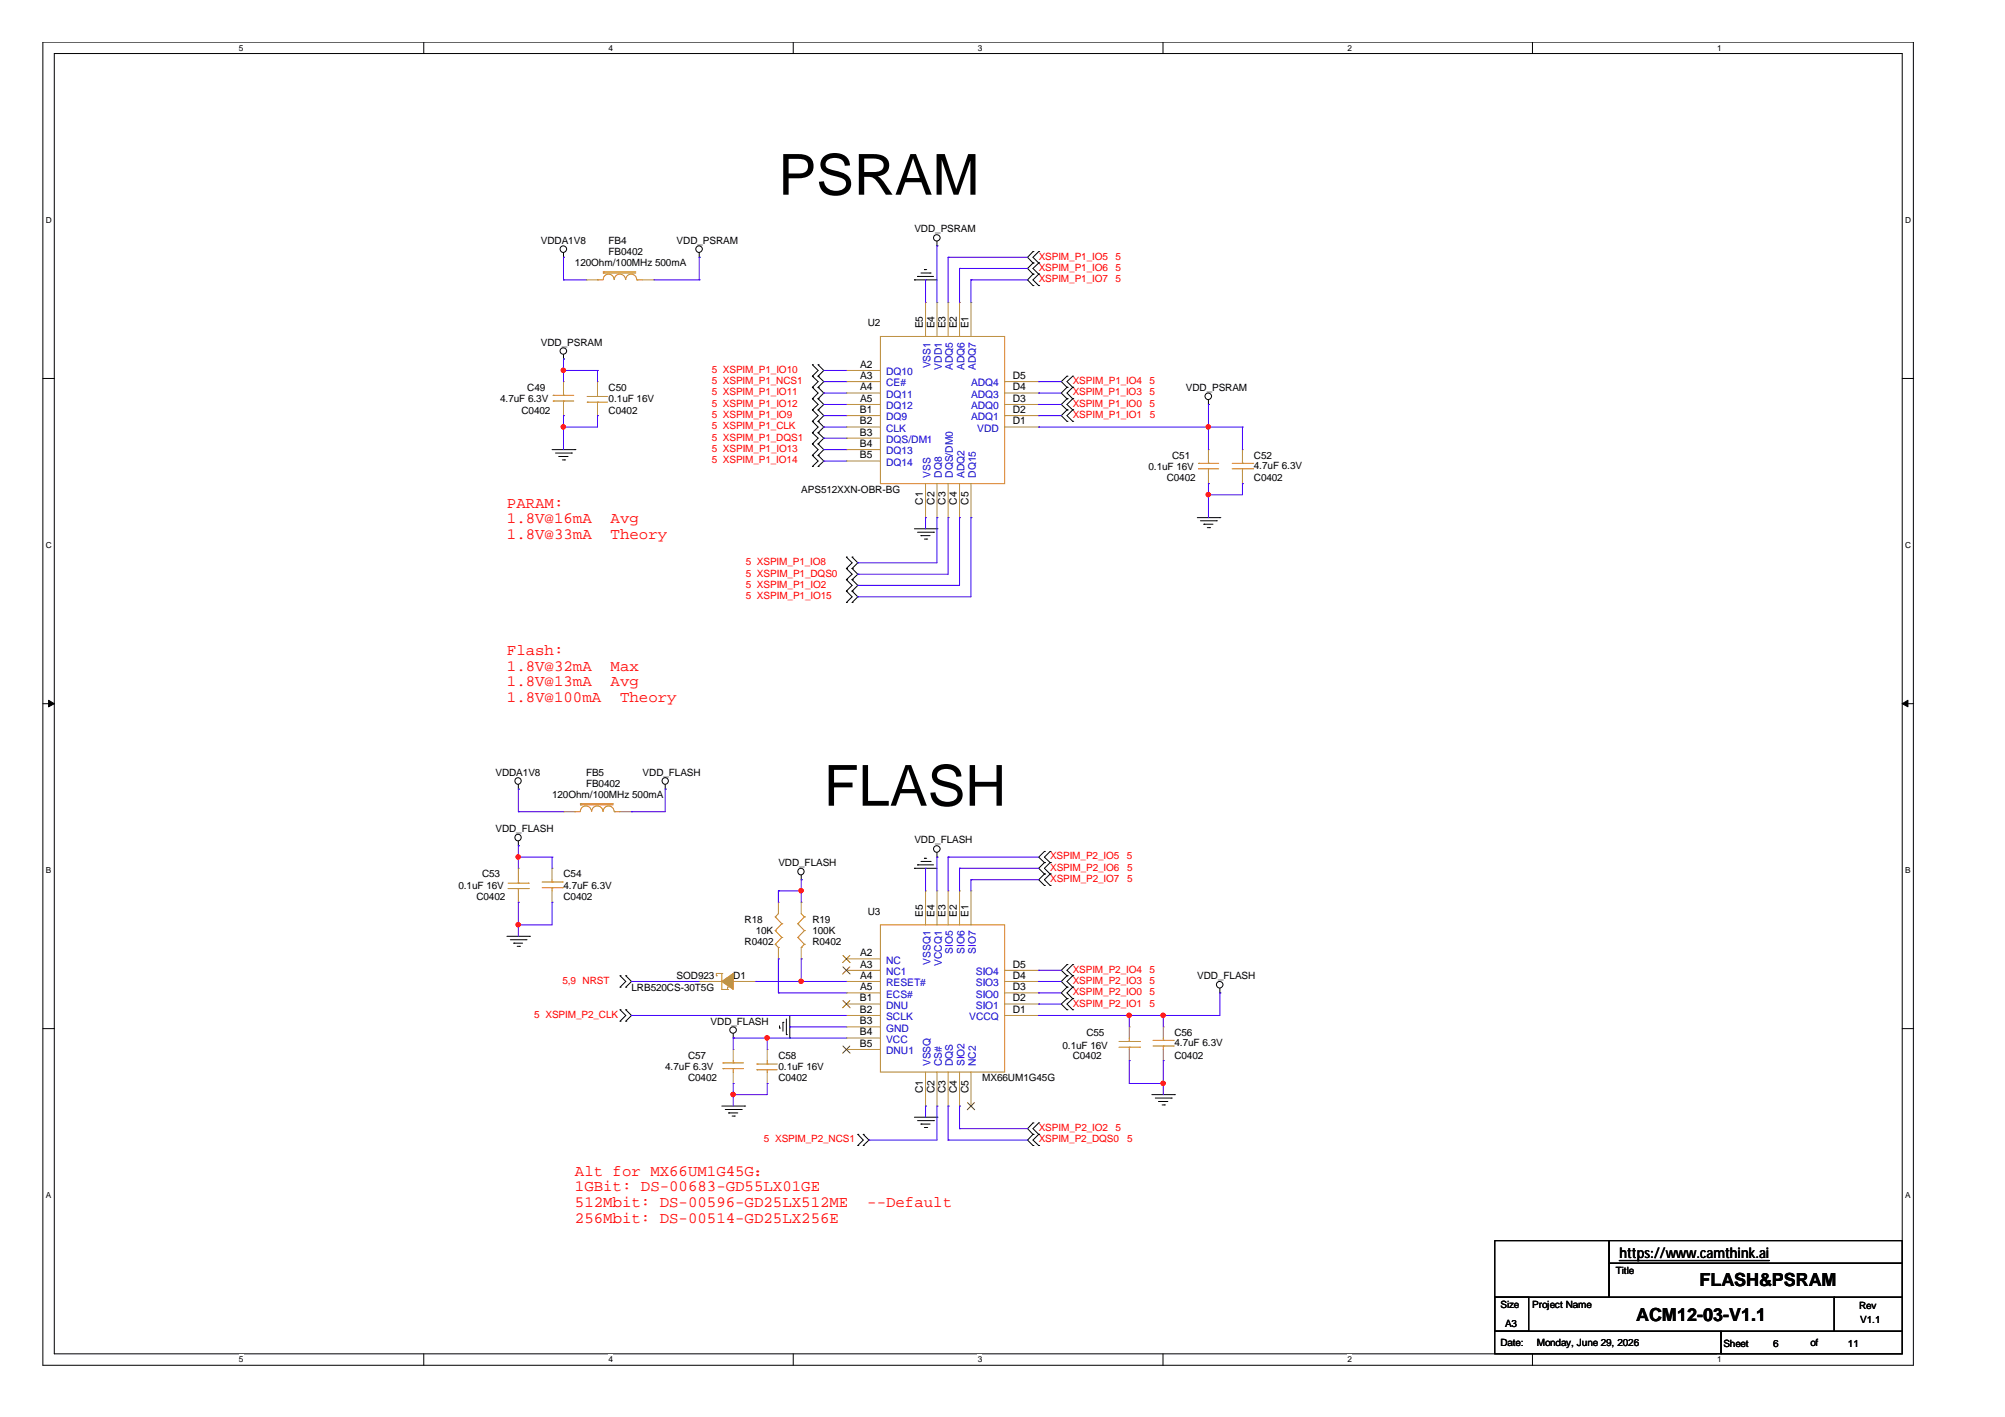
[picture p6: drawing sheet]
<svg xmlns="http://www.w3.org/2000/svg" width="297mm" height="210mm" viewBox="0 0 297 210" stroke-linecap="round" stroke-linejoin="round" font-family="sans-serif">
<path d="M6.3 6.2h277.2v196h-277.2zM8 7.9h273.8v192.6h-273.8z" fill="none" stroke="#000" stroke-width=".15"/>
<g fill="#fff">
<path d="M35.4 6.4h.6v1.4h-.6z"/>
<path d="M35.4 200.7h.6v1.4h-.6z"/>
</g>
<path d="M62.8 6.2v1.7M62.8 200.5v1.7" fill="none" stroke="#000" stroke-width=".15"/>
<g fill="#fff">
<path d="M90.1 6.4h.7v1.4h-.7z"/>
<path d="M90.1 200.7h.7v1.4h-.7z"/>
</g>
<path d="M117.5 6.2v1.7M117.5 200.5v1.7" fill="none" stroke="#000" stroke-width=".15"/>
<g fill="#fff">
<path d="M144.9 6.4h.6v1.4h-.6z"/>
<path d="M144.9 200.7h.6v1.4h-.6z"/>
</g>
<path d="M172.3 6.2v1.7M172.3 200.5v1.7" fill="none" stroke="#000" stroke-width=".15"/>
<g fill="#fff">
<path d="M199.6 6.4h.7v1.4h-.7z"/>
<path d="M199.6 200.7h.7v1.4h-.7z"/>
</g>
<path d="M227 6.2v1.7M227 200.5v1.7" fill="none" stroke="#000" stroke-width=".15"/>
<g fill="#fff">
<path d="M254.4 6.4h.6v1.4h-.6z"/>
<path d="M254.4 200.7h.6v1.4h-.6z"/>
<path d="M6.8 31.9h.8v1.4h-.8z"/>
<path d="M282.2 31.9h.9v1.4h-.9z"/>
<path d="M6.8 80.1h.8v1.4h-.8z"/>
<path d="M282.2 80.1h.9v1.4h-.9z"/>
</g>
<path d="M6.3 56.1h1.7M281.8 56.1h1.7" fill="none" stroke="#000" stroke-width=".15"/>
<g fill="#fff">
<path d="M6.8 128.2h.7v1.4h-.7z"/>
<path d="M282.2 128.2h.8v1.4h-.8z"/>
</g>
<path d="M6.3 104.2h1.7M281.8 104.2h1.7" fill="none" stroke="#000" stroke-width=".15"/>
<g fill="#000" stroke="#000" stroke-width=".15">
<path d="M7.2 103.7l.8 .5-.8 .5z" fill-rule="evenodd"/>
<path d="M281.8 104.2l.9-.5v1z" fill-rule="evenodd"/>
</g>
<g fill="#fff">
<path d="M6.8 176.4h.7v1.4h-.7z"/>
<path d="M282.2 176.4h.8v1.4h-.8z"/>
</g>
<g fill="none" stroke="#000" stroke-width=".15">
<path d="M83.5 38.1h.1M83.5 37.4v.7M103.6 38.1h.1M103.6 37.4v.7M136.9 39.9h.1M136.9 39.9h.4M138.8 36.4h.1M138.8 35.7v.7M153 37.3h.1M153 39h.1M153 37.3l-.8 .8 .8 .9M153 39l-.8 .8 .8 .8"/>
<path d="M153.9 39h.1M153.9 37.3h.1M153.9 37.3l-.9 .8 .9 .9M153.9 39l-.9 .8 .9 .8M83.5 53.2h.1M83.5 52.5v.7M120.4 54h.1M120.4 55.7h.1M120.4 57.4h.1M120.4 59.1h.1M120.4 54l.8 .9-.8 .8M120.4 55.7l.8 .8-.8 .9"/>
<path d="M120.4 57.4l.8 .8-.8 .9M120.4 59.1l.8 .8-.8 .8M121.2 55.7h.1M121.2 54h.1M121.2 57.4h.1M121.2 59.1h.1M121.2 54l.8 .9-.8 .8M121.2 55.7l.8 .8-.8 .9M121.2 57.4l.8 .8-.8 .9M121.2 59.1l.8 .8-.8 .8M135.5 41.5h.1M135.5 41.5h3.3"/>
<path d="M135.9 41h.1M135.9 41h2.4M136.4 40.4h1.4M137.8 40.4h.1M153 40.6h.1M153 42.3h.1M153 40.6l-.8 .9 .8 .8M153.9 40.6h.1M153.9 42.3h.1M153.9 40.6l-.9 .9 .9 .8M158.1 55.7h.1M158.1 57.4h.1"/>
<path d="M158.1 59.1h.1M158.1 55.7l-.9 .8 .9 .9M158.1 57.4l-.9 .8 .9 .9M158.1 59.1l-.9 .8 .9 .8M158.9 57.4h.1M158.9 55.7h.1M158.9 59.1h.1M158.9 55.7l-.8 .8 .8 .9M158.9 57.4l-.8 .8 .8 .9M158.9 59.1l-.8 .8 .8 .8M179 59.9h.1M179 59.2v.7"/>
<path d="M81.8 66.6h3.4M82.3 67.1h2.4M82.8 67.6h.1M82.8 67.6h1.4M83.3 68.1h.4M83.7 68.1h.1M84.7 67.1h.1M85.2 66.6h.1M120.4 60.7h.1M120.4 62.4h.1M120.4 64.1h.1M120.4 65.8h.1"/>
<path d="M120.4 67.5h.1M120.4 69.1h.1M120.4 60.7l.8 .9-.8 .8M120.4 62.4l.8 .9-.8 .8M120.4 64.1l.8 .8-.8 .9M120.4 65.8l.8 .8-.8 .9M120.4 67.5l.8 .8-.8 .8M121.2 60.7h.1M121.2 62.4h.1M121.2 64.1h.1M121.2 65.8h.1M121.2 67.5h.1"/>
<path d="M121.2 69.1h.1M121.2 60.7l.8 .9-.8 .8M121.2 62.4l.8 .9-.8 .8M121.2 64.1l.8 .8-.8 .9M121.2 65.8l.8 .8-.8 .9M121.2 67.5l.8 .8-.8 .8M135.5 78.3h3.3M135.9 78.8h2.4M136.4 79.3h.1M136.4 79.3h1.4M136.9 79.9h.4M137.3 79.9h.1"/>
<path d="M138.3 78.8h.1M138.8 78.3h.1M158.1 60.7h.1M158.1 62.4h.1M158.1 60.7l-.9 .9 .9 .8M158.9 60.7h.1M158.9 62.4h.1M158.9 60.7l-.8 .9 .8 .8M177.4 76.7h3.3M177.8 77.1h2.4M178.4 77.7h.1M178.4 77.7h1.3"/>
<path d="M178.9 78.2h.3M179.2 78.2h.1M180.2 77.1h.1M180.7 76.7h.1M125.4 82.5h.1M125.4 84.2h.1M125.4 85.9h.1M125.4 87.6h.1M125.4 89.3h.1M125.4 82.5l.8 .9-.8 .8M125.4 84.2l.8 .9-.8 .8M125.4 85.9l.8 .8-.8 .9"/>
<path d="M125.4 87.6l.8 .8-.8 .9M126.2 84.2h.1M126.2 82.5h.1M126.2 85.9h.1M126.2 87.6h.1M126.2 89.3h.1M126.2 87.6l.9 .8-.9 .9M126.2 82.5l.9 .9-.9 .8M126.2 84.2l.9 .9-.9 .8M126.2 85.9l.9 .8-.9 .9M76.8 116.9h.1M76.8 116.2v.7"/>
<path d="M98.6 116.9h.1M98.6 116.2v.7M75.1 138.7h3.3M75.6 139.2h2.3M76.1 139.7h.1M76.1 139.7h1.3M76.8 125.3h.1M76.8 124.6v.7M77.9 139.2h.1M78.4 138.7h.1M118.7 130.3h.1M118.7 129.6v.7"/>
<path d="M135.5 128.6h.1M135.5 128.6h3.3M135.9 128.1h.1M135.9 128.1h2.4M136.4 127.6h1.4M136.9 127.1h.1M136.9 127.1h.4M137.8 127.6h.1M138.8 127h.1M138.8 126.3v.7M154.7 126.1h.1M154.7 127.8h.1"/>
<path d="M154.7 129.5h.1M154.7 131.2h.1M154.7 126.1l-.8 .9 .8 .8M154.7 127.8l-.8 .8 .8 .9M154.7 129.5l-.8 .8 .8 .9M155.6 127.8h.1M155.6 126.1h.1M155.6 129.5h.1M155.6 131.2h.1M155.6 126.1l-.9 .9 .9 .8M155.6 127.8l-.9 .8 .9 .9M155.6 129.5l-.9 .8 .9 .9"/>
<path d="M6.3 152.4h1.7M76.6 140.2h.4M77 140.2h.1M91.9 149.6h.1M91.9 151.3h.1M91.9 144.5h.1M91.9 146.2h.1M91.9 149.6l.8 .8-.8 .9M91.9 144.5l.8 .9-.8 .8M92.7 151.3h.1M92.7 149.6h.1M92.7 146.2h.1"/>
<path d="M92.7 144.5h.1M92.7 149.6l.9 .8-.9 .9M92.7 144.5l.9 .9-.9 .8M108.6 153.8h.1M108.6 153.1v.7M115.5 152.3h.1M115.5 151.9v.4M116 151.4h.1M116 151.4v1.4M116.5 153.3h.1M116.5 150.9v2.4M117 153.8h.1"/>
<path d="M117 150.4v3.4M158.1 142.9h.1M158.1 144.5h.1M158.1 146.2h.1M158.1 147.9h.1M158.1 149.6h.1M158.1 142.9l-.9 .8 .9 .8M158.1 144.5l-.9 .9 .9 .8M158.1 146.2l-.9 .9 .9 .8M158.1 147.9l-.9 .8 .9 .9M158.9 144.5h.1M158.9 142.9h.1"/>
<path d="M158.9 146.2h.1M158.9 147.9h.1M158.9 149.6h.1M158.9 142.9l-.8 .8 .8 .8M158.9 144.5l-.8 .9 .8 .8M158.9 146.2l-.8 .9 .8 .8M158.9 147.9l-.8 .8 .8 .9M180.7 147.1h.1M180.7 146.4v.7M281.8 152.4h1.7M106.9 163.8h3.4M107.4 164.4h2.4"/>
<path d="M107.9 164.9h.1M107.9 164.9h1.4M108.5 165.3h.3M108.8 165.3h.1M109.8 164.4h.1M110.3 163.8h.1M127.1 168h.1M127.1 169.7h.1M127.1 168l.8 .9-.8 .8M127.9 169.7h.1M127.9 168h.1M127.9 168l.8 .9-.8 .8"/>
<path d="M135.5 165.5h3.3M135.9 166h2.4M136.4 166.5h.1M136.4 166.5h1.4M136.9 167h.4M137.3 167h.1M138.3 166h.1M138.8 165.5h.1M153 166.3h.1M153 168h.1M153 169.7h.1M153 166.3l-.8 .9 .8 .8"/>
<path d="M153 168l-.8 .9 .8 .8M153.9 168h.1M153.9 166.3h.1M153.9 169.7h.1M153.9 166.3l-.9 .9 .9 .8M153.9 168l-.9 .9 .9 .8M170.6 162.2h3.4M171.2 162.7h2.3M171.7 163.2h.1M171.7 163.2h1.3M172.2 163.7h.3M172.5 163.7h.1"/>
<path d="M173.5 162.7h.1M174 162.2h.1M221.4 192.2h5.1v5h-5.1zM221.4 192.2h50.3v5h-50.3zM221.4 197.2h33.6v3.3h-33.6zM221.4 183.8h17v8.4h-17zM238.4 183.8h43.4v3.3h-43.4zM238.4 187.1h43.4v5.1h-43.4zM255 197.2h26.8v3.3h-26.8zM271.7 192.2h10.1v5h-10.1z"/>
<circle cx="83.5" cy="36.9" r=".49"/>
<circle cx="103.6" cy="36.9" r=".49"/>
<circle cx="138.8" cy="35.2" r=".48"/>
<circle cx="83.5" cy="52" r=".48"/>
<circle cx="179" cy="58.7" r=".49"/>
<circle cx="76.7" cy="115.7" r=".48"/>
<circle cx="98.5" cy="115.7" r=".48"/>
<circle cx="76.7" cy="124.1" r=".48"/>
<circle cx="118.6" cy="129.1" r=".48"/>
<circle cx="138.8" cy="125.8" r=".49"/>
<circle cx="108.6" cy="152.6" r=".48"/>
<circle cx="180.7" cy="145.9" r=".49"/>
</g>
<path d="M239.9 186.7h22.2" fill="none" stroke="#000" stroke-width=".18"/>
<g fill="none" stroke="#cc8006" stroke-width=".15">
<path d="M82 59.4h.1M82 58.6h.1M82 59.4h3M82 58.6h3M83.5 58.6h.1M83.5 59.4h.1M83.5 58.2v.4M83.5 59.4v.5M87 58.7h.1M87 59.6h.1M87 58.7h3M87 59.6h3"/>
<path d="M88.5 41.5h.1M88.5 59.6h.1M88.5 58.7h.1M88.5 41.5h.9M88.5 58.2v.5M88.5 59.6v.3M89.4 41.4a.8 .8 0 0 1 .8-.8 .8 .8 0 0 1 .8 .8M89.4 40.4h.1M89.4 40.3h.1M89.4 40.4h4.8M89.4 40.3h4.8M91 41.4a.83 .83 0 0 1 .8-.8 .83 .83 0 0 1 .9 .8"/>
<path d="M92.7 41.4a.8 .8 0 0 1 .8-.8 .8 .8 0 0 1 .8 .8M94.4 41.5h.1M94.4 41.5h.8M130.4 49.8h18.4v21.8h-18.4zM177.5 69.4h.1M177.5 68.6h.1M177.5 69.4h3.1M177.5 68.6h3.1M179 68.6h.1M179 69.4h.1M179 68.3v.3M179 69.4v.5"/>
<path d="M182.5 69.4h3.1M182.5 68.6h3.1M184.1 68.6h.1M184.1 69.4h.1M184.1 68.3v.3M184.1 69.4v.5M185.6 69.4h.1M185.6 68.6h.1M86 119.2h.1M86 119.1h.1M86 119.2h4.8M86 119.1h4.8"/>
<path d="M75.3 130.8h3M75.3 131.6h3M76.8 131.6h.1M76.8 130.8h.1M76.8 130.3v.5M76.8 131.6v.4M78.3 130.8h.1M78.3 131.6h.1M80.3 131.5h3M80.3 130.7h3M81.8 130.7h.1M81.8 131.5h.1"/>
<path d="M81.8 130.3v.4M81.8 131.5v.5M83.3 131.5h.1M83.3 130.7h.1M85.2 120.2h.1M85.2 120.2h.8M86 120.2a.83 .83 0 0 1 .8-.8 .83 .83 0 0 1 .8 .8M87.7 120.2a.83 .83 0 0 1 .8-.8 .83 .83 0 0 1 .8 .8M89.4 120.2a.8 .8 0 0 1 .8-.8 .8 .8 0 0 1 .8 .8M91 120.2h.1M91 120.2h.9M114.9 135.8h.1"/>
<path d="M114.9 137.9h.1M114.9 139.9h.1M114.9 135.8l.9 1M114.9 137.9l.9 1M114.9 139.9l.4 .4M115.3 135.4l-.4 .4M115.8 136.8h.1M115.8 138.9h.1M115.8 136.8l-.9 1.1M115.8 138.9l-.9 1M118.2 136.8h.1M118.2 138.9h.1"/>
<path d="M118.2 136.8l1 1.1M118.2 138.9l1 1M118.7 135.4l.5 .4M119.2 135.8h.1M119.2 137.9h.1M119.2 139.9h.1M119.2 135.8l-1 1M119.2 137.9l-1 1M119.2 139.9l-.5 .4M130.4 137h18.4v21.8h-18.4zM105.3 145.4h.1M105.3 145.4h1.6"/>
<path d="M106.1 144.2h.1M106.1 144.5h.1M106.1 144.2h.8M106.1 144.2v.3M106.9 144.2h.1M106.9 144.2v2.4h.9M107.1 158.3h.1M107.1 157.5h.1M107.1 158.3h3.1M107.1 157.5h3.1M107.8 146.6h.1M107.8 146.2h.1"/>
<path d="M107.8 146.2v.4M108.6 145.4h.1M108.6 157.5h.1M108.6 158.3h.1M108.6 145.4h1.7M108.6 157.1v.4M108.6 158.3v.5M112.1 157.6h.1M112.1 158.5h.1M112.1 157.6h3M112.1 158.5h3M113.7 158.5h.1"/>
<path d="M113.7 157.6h.1M113.7 157.1v.5M113.7 158.5v.3M115.3 140.3h.1M118.7 140.3h.1M165.8 154.3h3M165.8 155.1h3M167.3 155.1h.1M167.3 154.3h.1M167.3 153.8v.5M167.3 155.1v.4M168.8 154.3h.1"/>
<path d="M168.8 155.1h.1M170.8 155h3M170.8 154.1h3M172.3 154.1h.1M172.3 155h.1M172.3 153.8v.3M172.3 155v.5M173.8 155h.1M173.8 154.1h.1"/>
</g>
<g fill="none" stroke="#a84" stroke-width=".15">
<path d="M83.5 56.5h.1M83.5 56.5v1.7M83.5 59.9v1.7M86.8 41.5h.1M86.8 41.5h1.7M88.5 56.5h.1M88.5 56.5v1.7M88.5 59.9v1.7M95.2 41.5h1.7M96.9 41.5h.1M125.4 54.9h.1M125.4 56.5h.1"/>
<path d="M125.4 58.2h.1M125.4 59.9h.1M125.4 54.9h5M125.4 56.5h5M125.4 58.2h5M125.4 59.9h5M137.1 44.8h.1M137.1 44.8v5M138.8 44.8h.1M138.8 44.8v5M140.5 44.8h.1M140.5 44.8v5"/>
<path d="M142.2 44.8h.1M142.2 44.8v5M143.8 44.8h.1M143.8 44.8v5M148.8 56.5h5.1M148.8 58.2h5.1M148.8 59.9h5.1M153.9 59.9h.1M153.9 58.2h.1M153.9 56.5h.1M83.5 61.6h.1M88.5 61.6h.1"/>
<path d="M125.4 61.6h.1M125.4 63.3h.1M125.4 64.9h.1M125.4 66.6h.1M125.4 68.3h.1M125.4 61.6h5M125.4 63.3h5M125.4 64.9h5M125.4 66.6h5M125.4 68.3h5M137.1 76.7h.1M137.1 71.6v5.1"/>
<path d="M138.8 76.7h.1M138.8 71.6v5.1M140.5 76.7h.1M140.5 71.6v5.1M142.2 76.7h.1M142.2 71.6v5.1M143.8 76.7h.1M143.8 71.6v5.1M148.8 61.6h5.1M148.8 63.3h5.1M153.9 63.3h.1M153.9 61.6h.1"/>
<path d="M179 66.6h.1M179 71.6h.1M179 66.6v1.7M179 69.9v1.7M184.1 66.6h.1M184.1 71.6h.1M184.1 66.6v1.7M184.1 69.9v1.7M76.8 133.7h.1M76.8 128.6h.1M76.8 128.6v1.7M76.8 132v1.7"/>
<path d="M81.8 128.6h.1M81.8 133.7h.1M81.8 128.6v1.7M81.8 132v1.7M83.5 120.2h.1M83.5 120.2h1.7M91.9 120.2h1.7M93.6 120.2h.1M115.3 133.7h.1M115.3 133.7v1.7M118.7 133.7h.1M118.7 133.7v1.7"/>
<path d="M137.1 132h.1M137.1 132v5M138.8 132h.1M138.8 132v5M140.5 132h.1M140.5 132v5M142.2 132h.1M142.2 132v5M143.8 132h.1M143.8 132v5M103.6 145.4h.1M103.6 145.4h1.7"/>
<path d="M108.6 155.5h.1M108.6 155.5v1.6M108.6 158.8v1.7M110.3 145.4h1.7M112 145.4h.1M113.7 155.5h.1M113.7 155.5v1.6M113.7 158.8v1.7M115.3 142h.1M115.3 140.3v1.7M118.7 142h.1M118.7 140.3v1.7"/>
<path d="M125.4 142h.1M125.4 143.7h.1M125.4 145.4h.1M125.4 147.1h.1M125.4 148.7h.1M125.4 150.4h.1M125.4 152.1h.1M125.4 153.8h.1M125.4 155.5h.1M125.4 142h5M125.4 143.7h5M125.4 145.4h5"/>
<path d="M125.4 147.1h5M125.4 148.7h5M125.4 150.4h5M125.4 152.1h5M125.4 153.8h5M125.4 155.5h5M137.1 158.8v5M138.8 158.8v5M140.5 158.8v5M142.2 158.8v5M143.8 158.8v5M148.8 143.7h5.1"/>
<path d="M148.8 145.4h5.1M148.8 147.1h5.1M148.8 148.7h5.1M148.8 150.4h5.1M153.9 150.4h.1M153.9 148.7h.1M153.9 147.1h.1M153.9 145.4h.1M153.9 143.7h.1M167.3 157.1h.1M167.3 152.1h.1M167.3 152.1v1.7"/>
<path d="M167.3 155.5v1.6M172.3 152.1h.1M172.3 157.1h.1M172.3 152.1v1.7M172.3 155.5v1.6M108.6 160.5h.1M113.7 160.5h.1M137.1 163.8h.1M138.8 163.8h.1M140.5 163.8h.1M142.2 163.8h.1M143.8 163.8h.1"/>
</g>
<path d="M124.9 141.5l1 1.1M124.9 143.2l1 1.1M124.9 148.2l1 1.1M124.9 155l1 1M125.9 141.5l-1.1 1.1M125.9 143.2l-1.1 1.1M125.9 148.2l-1.1 1.1M125.9 155l-1.1 1M143.3 163.3l1.1 1.1M144.4 163.3l-1.1 1.1" fill="none" stroke="#804000" stroke-width=".15"/>
<path d="M106.9 145.4l1.7-1.2v2.4z" fill-rule="evenodd" fill="#cc8006" stroke="#cc8006" stroke-width=".15"/>
<g fill="none" stroke="#4200ff" stroke-width=".15">
<path d="M83.5 38.1h.1M83.5 38.1v3.4M103.6 38.1h.1M103.6 38.1v3.4M138.8 36.4h.1M138.8 36.4v8.4M140.5 38.1h.1M140.5 38.1v6.7M140.5 38.1h11.7M142.2 39.8h.1M142.2 39.8v5M142.2 39.8h10"/>
<path d="M83.5 53.2h.1M83.5 54.9h.1M83.5 41.5h.1M83.5 53.2v3.3M83.5 54.9h5M83.5 41.5h3.3M88.5 54.9h.1M88.5 54.9v1.6M96.9 41.5h6.7M103.6 41.5h.1M122 54.9h.1M122 56.5h.1"/>
<path d="M122 58.2h.1M122 59.9h.1M122 54.9h3.4M122 56.5h3.4M122 58.2h3.4M122 59.9h3.4M137.1 41.5h.1M137.1 41.5v3.3M143.8 41.5h.1M143.8 41.5h8.4M143.8 41.5v3.3M153.9 56.5h.1"/>
<path d="M153.9 58.2h.1M153.9 59.9h.1M153.9 56.5h3.3M153.9 58.2h3.3M153.9 59.9h3.3M179 59.9h.1M179 59.9v6.7M83.5 61.6h.1M83.5 63.3h.1M83.5 61.6v5M88.5 61.6h.1M88.5 61.6v1.7h-5"/>
<path d="M122 61.6h.1M122 63.3h.1M122 64.9h.1M122 66.6h.1M122 68.3h.1M122 63.3h3.4M122 61.6h3.4M122 64.9h3.4M122 66.6h3.4M122 68.3h3.4M137.1 76.7h.1M137.1 76.7v1.6"/>
<path d="M138.8 76.7h.1M138.8 76.7v6.7h-11.7M140.5 76.7h.1M140.5 76.7v8.4h-13.4M142.2 76.7h.1M142.2 76.7v10h-15.1M143.8 76.7h.1M143.8 76.7v11.7h-16.7M153.9 61.6h.1M153.9 63.3h.1M153.9 63.3h30.2M153.9 61.6h3.3"/>
<path d="M179 63.3h.1M179 71.6h.1M179 73.3h.1M179 71.6v5.1M184.1 63.3h.1M184.1 71.6h.1M184.1 63.3v3.3M184.1 71.6v1.7h-5.1M127.1 83.4h.1M127.1 85.1h.1M127.1 86.7h.1M127.1 88.4h.1"/>
<path d="M76.8 116.9h.1M76.8 116.9v3.3M98.6 116.9h.1M98.6 116.9v3.3h-5M76.8 133.7h.1M76.8 137h.1M76.8 125.3h.1M76.8 127h.1M76.8 120.2h.1M76.8 127h5M76.8 125.3v3.3M76.8 133.7v5"/>
<path d="M76.8 120.2h6.7M81.8 133.7h.1M81.8 127h.1M81.8 127v1.6M81.8 133.7v3.3h-5M93.6 120.2h.1M115.3 132h.1M115.3 132h3.4M115.3 132v1.7M118.7 130.3h.1M118.7 132h.1M118.7 130.3v3.4"/>
<path d="M137.1 128.6h.1M137.1 128.6v3.4M138.8 127h.1M138.8 127v5M140.5 127h.1M140.5 127v5M140.5 127h13.4M142.2 128.6h.1M142.2 128.6v3.4M142.2 128.6h11.7M143.8 130.3h.1M143.8 130.3v1.7"/>
<path d="M143.8 130.3h10.1M93.6 150.4h.1M93.6 145.4h.1M93.6 145.4h10M93.6 150.4h31.8M108.6 153.8h.1M108.6 153.8h16.8M108.6 153.8v1.7M112 145.4h.1M112 145.4h13.4M113.7 153.8h.1M113.7 153.8v1.7"/>
<path d="M115.3 147.1h.1M115.3 142h.1M115.3 147.1h10.1M115.3 142v5.1M117 152.1h.1M117 152.1h8.4M118.7 142h.1M118.7 145.4h.1M118.7 142v3.4M153.9 143.7h.1M153.9 145.4h.1M153.9 147.1h.1"/>
<path d="M153.9 148.7h.1M153.9 150.4h.1M153.9 143.7h3.3M153.9 145.4h3.3M153.9 147.1h3.3M153.9 148.7h3.3M167.3 150.4h.1M167.3 157.1h.1M167.3 150.4v1.7M167.3 157.1v3.4M172.3 150.4h.1M172.3 157.1h.1"/>
<path d="M172.3 150.4v1.7M172.3 157.1v5.1M180.7 147.1h.1M180.7 147.1v3.3h-26.8M108.6 160.5h.1M108.6 162.2h.1M108.6 160.5v3.3M113.7 160.5h.1M113.7 160.5v1.7h-5.1M128.7 168.9h.1M137.1 163.8h.1M137.1 163.8v1.7"/>
<path d="M138.8 163.8h.1M138.8 163.8v5.1h-10.1M140.5 163.8h.1M140.5 168.9h.1M140.5 163.8v5.1M140.5 168.9h11.7M142.2 163.8h.1M142.2 167.2h.1M142.2 163.8v3.4M142.2 167.2h10M167.3 160.5h.1M167.3 160.5h5"/>
<path d="M172.3 160.5h.1"/>
</g>
<g fill="#f00" stroke="#f00" stroke-width=".15">
<circle cx="83.5" cy="54.9" r=".32"/>
<circle cx="83.5" cy="63.2" r=".32"/>
<circle cx="179" cy="63.2" r=".32"/>
<circle cx="179" cy="73.3" r=".32"/>
<circle cx="167.3" cy="150.4" r=".32"/>
<circle cx="172.3" cy="150.4" r=".32"/>
<circle cx="113.6" cy="153.7" r=".32"/>
<circle cx="172.3" cy="160.5" r=".32"/>
<circle cx="108.6" cy="162.1" r=".32"/>
<circle cx="76.8" cy="137" r=".32"/>
<circle cx="76.8" cy="126.9" r=".32"/>
<circle cx="118.7" cy="131.9" r=".32"/>
<circle cx="118.7" cy="145.4" r=".32"/>
</g>
<g font-size="8.4">
<text x="115.3" y="28.8">PSRAM</text>
<text x="122" y="119.4">FLASH</text>
</g>
<g font-size="2.7">
<text x="251.8" y="190.4">FLASH&amp;PSRAM</text>
<text x="242.4" y="195.6">ACM12-03-V1.1</text>
</g>
<g font-size="2.3" fill="#f00">
<text x="75.1" y="75.2">PARAM:</text>
<text x="75.1" y="77.5">1.8V@16mA</text>
<text x="90.5" y="77.5">Avg</text>
<text x="75.1" y="79.9">1.8V@33mA</text>
<text x="90.5" y="79.9">Theory</text>
<text x="75.1" y="97">Flash:</text>
<text x="75.1" y="99.3">1.8V@32mA</text>
<text x="75.1" y="101.7">1.8V@13mA</text>
<text x="90.5" y="99.3">Max</text>
<text x="90.5" y="101.7">Avg</text>
<text x="75.1" y="104">1.8V@100mA</text>
<text x="91.9" y="104">Theory</text>
<text x="85.2" y="174.1">Alt for MX66UM1G45G：</text>
<text x="85.2" y="176.5">1GBit: DS-00683-GD55LX01GE</text>
<text x="85.2" y="178.8">512Mbit: DS-00596-GD25LX512ME</text>
<text x="128.5" y="178.8">--Default</text>
<text x="85.2" y="181.1">256Mbit: DS-00514-GD25LX256E</text>
</g>
<text font-size="2.2" x="239.9" y="186.4">https://www.camthink.ai</text>
<g font-size="1.5">
<text x="135.5" y="34.4">VDD_PSRAM</text>
<text x="80.1" y="36.1">VDDA1V8</text>
<text x="85.2" y="39.5">120Ohm/100MHz 500mA</text>
<text x="90.2" y="36.1">FB4</text>
<text x="90.2" y="37.8">FB0402</text>
<text x="100.2" y="36.1">VDD_PSRAM</text>
<text x="80.1" y="51.2">VDD_PSRAM</text>
<text x="128.6" y="48.4">U2</text>
<text x="136.7" y="48.7" transform="rotate(-90 136.7 48.7)">E5</text>
<text x="138.4" y="48.7" transform="rotate(-90 138.4 48.7)">E4</text>
<text x="140.1" y="48.7" transform="rotate(-90 140.1 48.7)">E3</text>
<text x="141.8" y="48.7" transform="rotate(-90 141.8 48.7)">E2</text>
<text x="143.5" y="48.7" transform="rotate(-90 143.5 48.7)">E1</text>
<text x="74.1" y="59.6">4.7uF 6.3V</text>
<text x="78.1" y="57.9">C49</text>
<text x="90.2" y="57.9">C50</text>
<text x="90.2" y="59.6">0.1uF 16V</text>
<text x="127.4" y="54.5">A2</text>
<text x="127.4" y="56.1">A3</text>
<text x="127.4" y="57.8">A4</text>
<text x="127.4" y="59.5">A5</text>
<text x="150" y="59.5">D3</text>
<text x="150" y="57.8">D4</text>
<text x="150" y="56.1">D5</text>
<text x="175.7" y="57.9">VDD_PSRAM</text>
<text x="77.3" y="61.3">C0402</text>
<text x="90.2" y="61.3">C0402</text>
<text x="127.4" y="61.2">B1</text>
<text x="127.4" y="62.9">B2</text>
<text x="127.4" y="64.5">B3</text>
<text x="150" y="62.9">D1</text>
<text x="150" y="61.2">D2</text>
<text x="127.4" y="66.2">B4</text>
<text x="127.4" y="67.9">B5</text>
<text x="170.1" y="69.7">0.1uF 16V</text>
<text x="172.8" y="71.3">C0402</text>
<text x="173.7" y="68">C51</text>
<text x="185.8" y="68">C52</text>
<text x="185.8" y="69.5">4.7uF 6.3V</text>
<text x="185.8" y="71.3">C0402</text>
<text x="118.7" y="73">APS512XXN-OBR-BG</text>
<text x="136.7" y="74.8" transform="rotate(-90 136.7 74.8)">C1</text>
<text x="138.4" y="74.8" transform="rotate(-90 138.4 74.8)">C2</text>
<text x="140.1" y="74.8" transform="rotate(-90 140.1 74.8)">C3</text>
<text x="141.8" y="74.8" transform="rotate(-90 141.8 74.8)">C4</text>
<text x="143.5" y="74.8" transform="rotate(-90 143.5 74.8)">C5</text>
<text x="73.4" y="114.9">VDDA1V8</text>
<text x="81.8" y="118.3">120Ohm/100MHz 500mA</text>
<text x="86.8" y="114.9">FB5</text>
<text x="86.8" y="116.6">FB0402</text>
<text x="95.2" y="114.9">VDD_FLASH</text>
<text x="73.4" y="123.3">VDD_FLASH</text>
<text x="135.5" y="124.9">VDD_FLASH</text>
<text x="67.9" y="131.7">0.1uF 16V</text>
<text x="71.4" y="130">C53</text>
<text x="83.5" y="130">C54</text>
<text x="83.5" y="131.7">4.7uF 6.3V</text>
<text x="115.3" y="128.3">VDD_FLASH</text>
<text x="70.6" y="133.3">C0402</text>
<text x="83.5" y="133.3">C0402</text>
<text x="110.3" y="136.7">R18</text>
<text x="120.4" y="136.7">R19</text>
<text x="128.6" y="135.5">U3</text>
<text x="136.7" y="135.8" transform="rotate(-90 136.7 135.8)">E5</text>
<text x="138.4" y="135.8" transform="rotate(-90 138.4 135.8)">E4</text>
<text x="140.1" y="135.8" transform="rotate(-90 140.1 135.8)">E3</text>
<text x="141.8" y="135.8" transform="rotate(-90 141.8 135.8)">E2</text>
<text x="143.5" y="135.8" transform="rotate(-90 143.5 135.8)">E1</text>
<text x="110.3" y="140.1">R0402</text>
<text x="112" y="138.4">10K</text>
<text x="120.4" y="138.4">100K</text>
<text x="120.4" y="140.1">R0402</text>
<text x="127.4" y="141.7">A2</text>
<text x="127.4" y="143.4">A3</text>
<text x="150" y="143.4">D5</text>
<text x="93.6" y="146.7">LRB520CS-30T5G</text>
<text x="100.2" y="145.1">SOD923</text>
<text x="108.6" y="145.1">D1</text>
<text x="127.4" y="148.4">B1</text>
<text x="127.4" y="145">A4</text>
<text x="127.4" y="146.7">A5</text>
<text x="150" y="148.4">D2</text>
<text x="150" y="146.7">D3</text>
<text x="150" y="145">D4</text>
<text x="177.4" y="145.1">VDD_FLASH</text>
<text x="105.3" y="151.8">VDD_FLASH</text>
<text x="127.4" y="150">B2</text>
<text x="127.4" y="151.7">B3</text>
<text x="127.4" y="153.4">B4</text>
<text x="127.4" y="155.1">B5</text>
<text x="150" y="150">D1</text>
<text x="157.4" y="155.5">0.1uF 16V</text>
<text x="161" y="153.5">C55</text>
<text x="174" y="153.5">C56</text>
<text x="174" y="155">4.7uF 6.3V</text>
<text x="98.6" y="158.5">4.7uF 6.3V</text>
<text x="101.9" y="156.8">C57</text>
<text x="101.9" y="160.2">C0402</text>
<text x="115.3" y="156.8">C58</text>
<text x="115.3" y="158.5">0.1uF 16V</text>
<text x="115.3" y="160.2">C0402</text>
<text x="136.7" y="161.9" transform="rotate(-90 136.7 161.9)">C1</text>
<text x="138.4" y="161.9" transform="rotate(-90 138.4 161.9)">C2</text>
<text x="140.1" y="161.9" transform="rotate(-90 140.1 161.9)">C3</text>
<text x="141.8" y="161.9" transform="rotate(-90 141.8 161.9)">C4</text>
<text x="143.5" y="161.9" transform="rotate(-90 143.5 161.9)">C5</text>
<text x="145.5" y="160.2">MX66UM1G45G</text>
<text x="158.9" y="156.8">C0402</text>
<text x="174" y="156.8">C0402</text>
<text x="239.4" y="188.7">Title</text>
<text x="222.3" y="193.7">Size</text>
<text x="223" y="196.5">A3</text>
<text x="227" y="193.7">Project Name</text>
<text x="275.4" y="193.9">Rev</text>
<text x="275.6" y="196">V1.1</text>
<text x="222.3" y="199.4">Date:</text>
<text x="227.7" y="199.4">Monday, June 29, 2026</text>
<text x="255.3" y="199.6">Sheet</text>
<text x="262.7" y="199.6">6</text>
<text x="268.2" y="199.4">of</text>
<text x="273.8" y="199.6">11</text>
</g>
<g font-size="1.5" fill="#f00">
<text x="153.9" y="38.5">XSPIM_P1_IO5</text>
<text x="153.9" y="40.1">XSPIM_P1_IO6</text>
<text x="153.9" y="41.8">XSPIM_P1_IO7</text>
<text x="165.3" y="38.5">5</text>
<text x="165.3" y="40.1">5</text>
<text x="165.3" y="41.8">5</text>
<text x="105.5" y="55.2">5 XSPIM_P1_IO10</text>
<text x="105.5" y="56.9">5 XSPIM_P1_NCS1</text>
<text x="105.5" y="58.6">5 XSPIM_P1_IO11</text>
<text x="158.9" y="56.9">XSPIM_P1_IO4</text>
<text x="158.9" y="58.6">XSPIM_P1_IO3</text>
<text x="170.3" y="58.6">5</text>
<text x="170.3" y="56.9">5</text>
<text x="105.5" y="60.3">5 XSPIM_P1_IO12</text>
<text x="105.5" y="61.9">5 XSPIM_P1_IO9</text>
<text x="105.5" y="63.6">5 XSPIM_P1_CLK</text>
<text x="105.5" y="65.3">5 XSPIM_P1_DQS1</text>
<text x="158.9" y="60.3">XSPIM_P1_IO0</text>
<text x="158.9" y="61.9">XSPIM_P1_IO1</text>
<text x="170.3" y="60.3">5</text>
<text x="170.3" y="61.9">5</text>
<text x="105.5" y="66.9">5 XSPIM_P1_IO13</text>
<text x="105.5" y="68.6">5 XSPIM_P1_IO14</text>
<text x="110.5" y="83.7">5 XSPIM_P1_IO8</text>
<text x="110.5" y="85.4">5 XSPIM_P1_DQS0</text>
<text x="110.5" y="87.1">5 XSPIM_P1_IO2</text>
<text x="110.5" y="88.7">5 XSPIM_P1_IO15</text>
<text x="155.6" y="127.3">XSPIM_P2_IO5</text>
<text x="155.6" y="129">XSPIM_P2_IO6</text>
<text x="155.6" y="130.7">XSPIM_P2_IO7</text>
<text x="166.9" y="127.3">5</text>
<text x="167" y="129">5</text>
<text x="167" y="130.7">5</text>
<text x="83.3" y="145.7">5,9 NRST</text>
<text x="158.9" y="144.1">XSPIM_P2_IO4</text>
<text x="158.9" y="145.7">XSPIM_P2_IO3</text>
<text x="158.9" y="147.4">XSPIM_P2_IO0</text>
<text x="158.9" y="149.1">XSPIM_P2_IO1</text>
<text x="170.3" y="144.1">5</text>
<text x="170.3" y="145.7">5</text>
<text x="170.3" y="147.4">5</text>
<text x="170.3" y="149.1">5</text>
<text x="79.1" y="150.8">5 XSPIM_P2_CLK</text>
<text x="153.9" y="167.5">XSPIM_P2_IO2</text>
<text x="165.3" y="167.5">5</text>
<text x="113.2" y="169.2">5 XSPIM_P2_NCS1</text>
<text x="153.9" y="169.2">XSPIM_P2_DQS0</text>
<text x="167" y="169.2">5</text>
</g>
<g font-size="1.5" fill="#00c">
<text x="131.3" y="55.6">DQ10</text>
<text x="131.3" y="57.2">CE#</text>
<text x="131.3" y="58.9">DQ11</text>
<text x="137.8" y="54.6" transform="rotate(-90 137.8 54.6)">VSS1</text>
<text x="139.5" y="54.8" transform="rotate(-90 139.5 54.8)">VDD1</text>
<text x="141.2" y="54.8" transform="rotate(-90 141.2 54.8)">ADQ5</text>
<text x="142.9" y="54.8" transform="rotate(-90 142.9 54.8)">ADQ6</text>
<text x="143.9" y="58.9">ADQ3</text>
<text x="143.9" y="57.2">ADQ4</text>
<text x="144.6" y="54.8" transform="rotate(-90 144.6 54.8)">ADQ7</text>
<text x="131.3" y="60.6">DQ12</text>
<text x="131.3" y="62.3">DQ9</text>
<text x="131.3" y="64">CLK</text>
<text x="131.3" y="65.6">DQS/DM1</text>
<text x="143.9" y="62.3">ADQ1</text>
<text x="143.9" y="60.6">ADQ0</text>
<text x="144.8" y="64">VDD</text>
<text x="131.3" y="67.3">DQ13</text>
<text x="131.3" y="69">DQ14</text>
<text x="137.8" y="70.8" transform="rotate(-90 137.8 70.8)">VSS</text>
<text x="139.5" y="70.8" transform="rotate(-90 139.5 70.8)">DQ8</text>
<text x="141.2" y="70.8" transform="rotate(-90 141.2 70.8)">DQS/DM0</text>
<text x="142.9" y="70.8" transform="rotate(-90 142.9 70.8)">ADQ2</text>
<text x="144.6" y="70.8" transform="rotate(-90 144.6 70.8)">DQ15</text>
<text x="131.3" y="142.8">NC</text>
<text x="137.8" y="142.9" transform="rotate(-90 137.8 142.9)">VSSQ1</text>
<text x="139.5" y="143.1" transform="rotate(-90 139.5 143.1)">VCCQ1</text>
<text x="141.2" y="141.3" transform="rotate(-90 141.2 141.3)">SIO5</text>
<text x="142.9" y="141.3" transform="rotate(-90 142.9 141.3)">SIO6</text>
<text x="144.6" y="141.3" transform="rotate(-90 144.6 141.3)">SIO7</text>
<text x="131.3" y="144.5">NC1</text>
<text x="131.3" y="146.1">RESET#</text>
<text x="131.3" y="147.8">ECS#</text>
<text x="131.3" y="149.5">DNU</text>
<text x="144.6" y="149.5">SIO1</text>
<text x="144.6" y="147.8">SIO0</text>
<text x="144.6" y="146.1">SIO3</text>
<text x="144.6" y="144.5">SIO4</text>
<text x="131.3" y="151.1">SCLK</text>
<text x="131.3" y="152.8">GND</text>
<text x="131.3" y="154.5">VCC</text>
<text x="143.6" y="151.1">VCCQ</text>
<text x="131.3" y="156.2">DNU1</text>
<text x="137.8" y="158" transform="rotate(-90 137.8 158)">VSSQ</text>
<text x="139.5" y="158" transform="rotate(-90 139.5 158)">CS#</text>
<text x="141.2" y="158" transform="rotate(-90 141.2 158)">DQS</text>
<text x="142.9" y="158" transform="rotate(-90 142.9 158)">SIO2</text>
<text x="144.6" y="158" transform="rotate(-90 144.6 158)">NC2</text>
</g>
<g font-size="1.2">
<text x="35.4" y="7.5">5</text>
<text x="90.1" y="7.5">4</text>
<text x="144.9" y="7.5">3</text>
<text x="199.6" y="7.5">2</text>
<text x="254.4" y="7.5">1</text>
<text x="6.8" y="33.1">D</text>
<text x="282.2" y="33.1">D</text>
<text x="6.8" y="81.2">C</text>
<text x="282.2" y="81.2">C</text>
<text x="6.8" y="129.4">B</text>
<text x="282.2" y="129.4">B</text>
<text x="6.8" y="177.5">A</text>
<text x="282.2" y="177.5">A</text>
<text x="35.4" y="201.8">5</text>
<text x="90.1" y="201.8">4</text>
<text x="144.9" y="201.8">3</text>
<text x="199.6" y="201.8">2</text>
<text x="254.4" y="201.8">1</text>
</g>
</svg>
